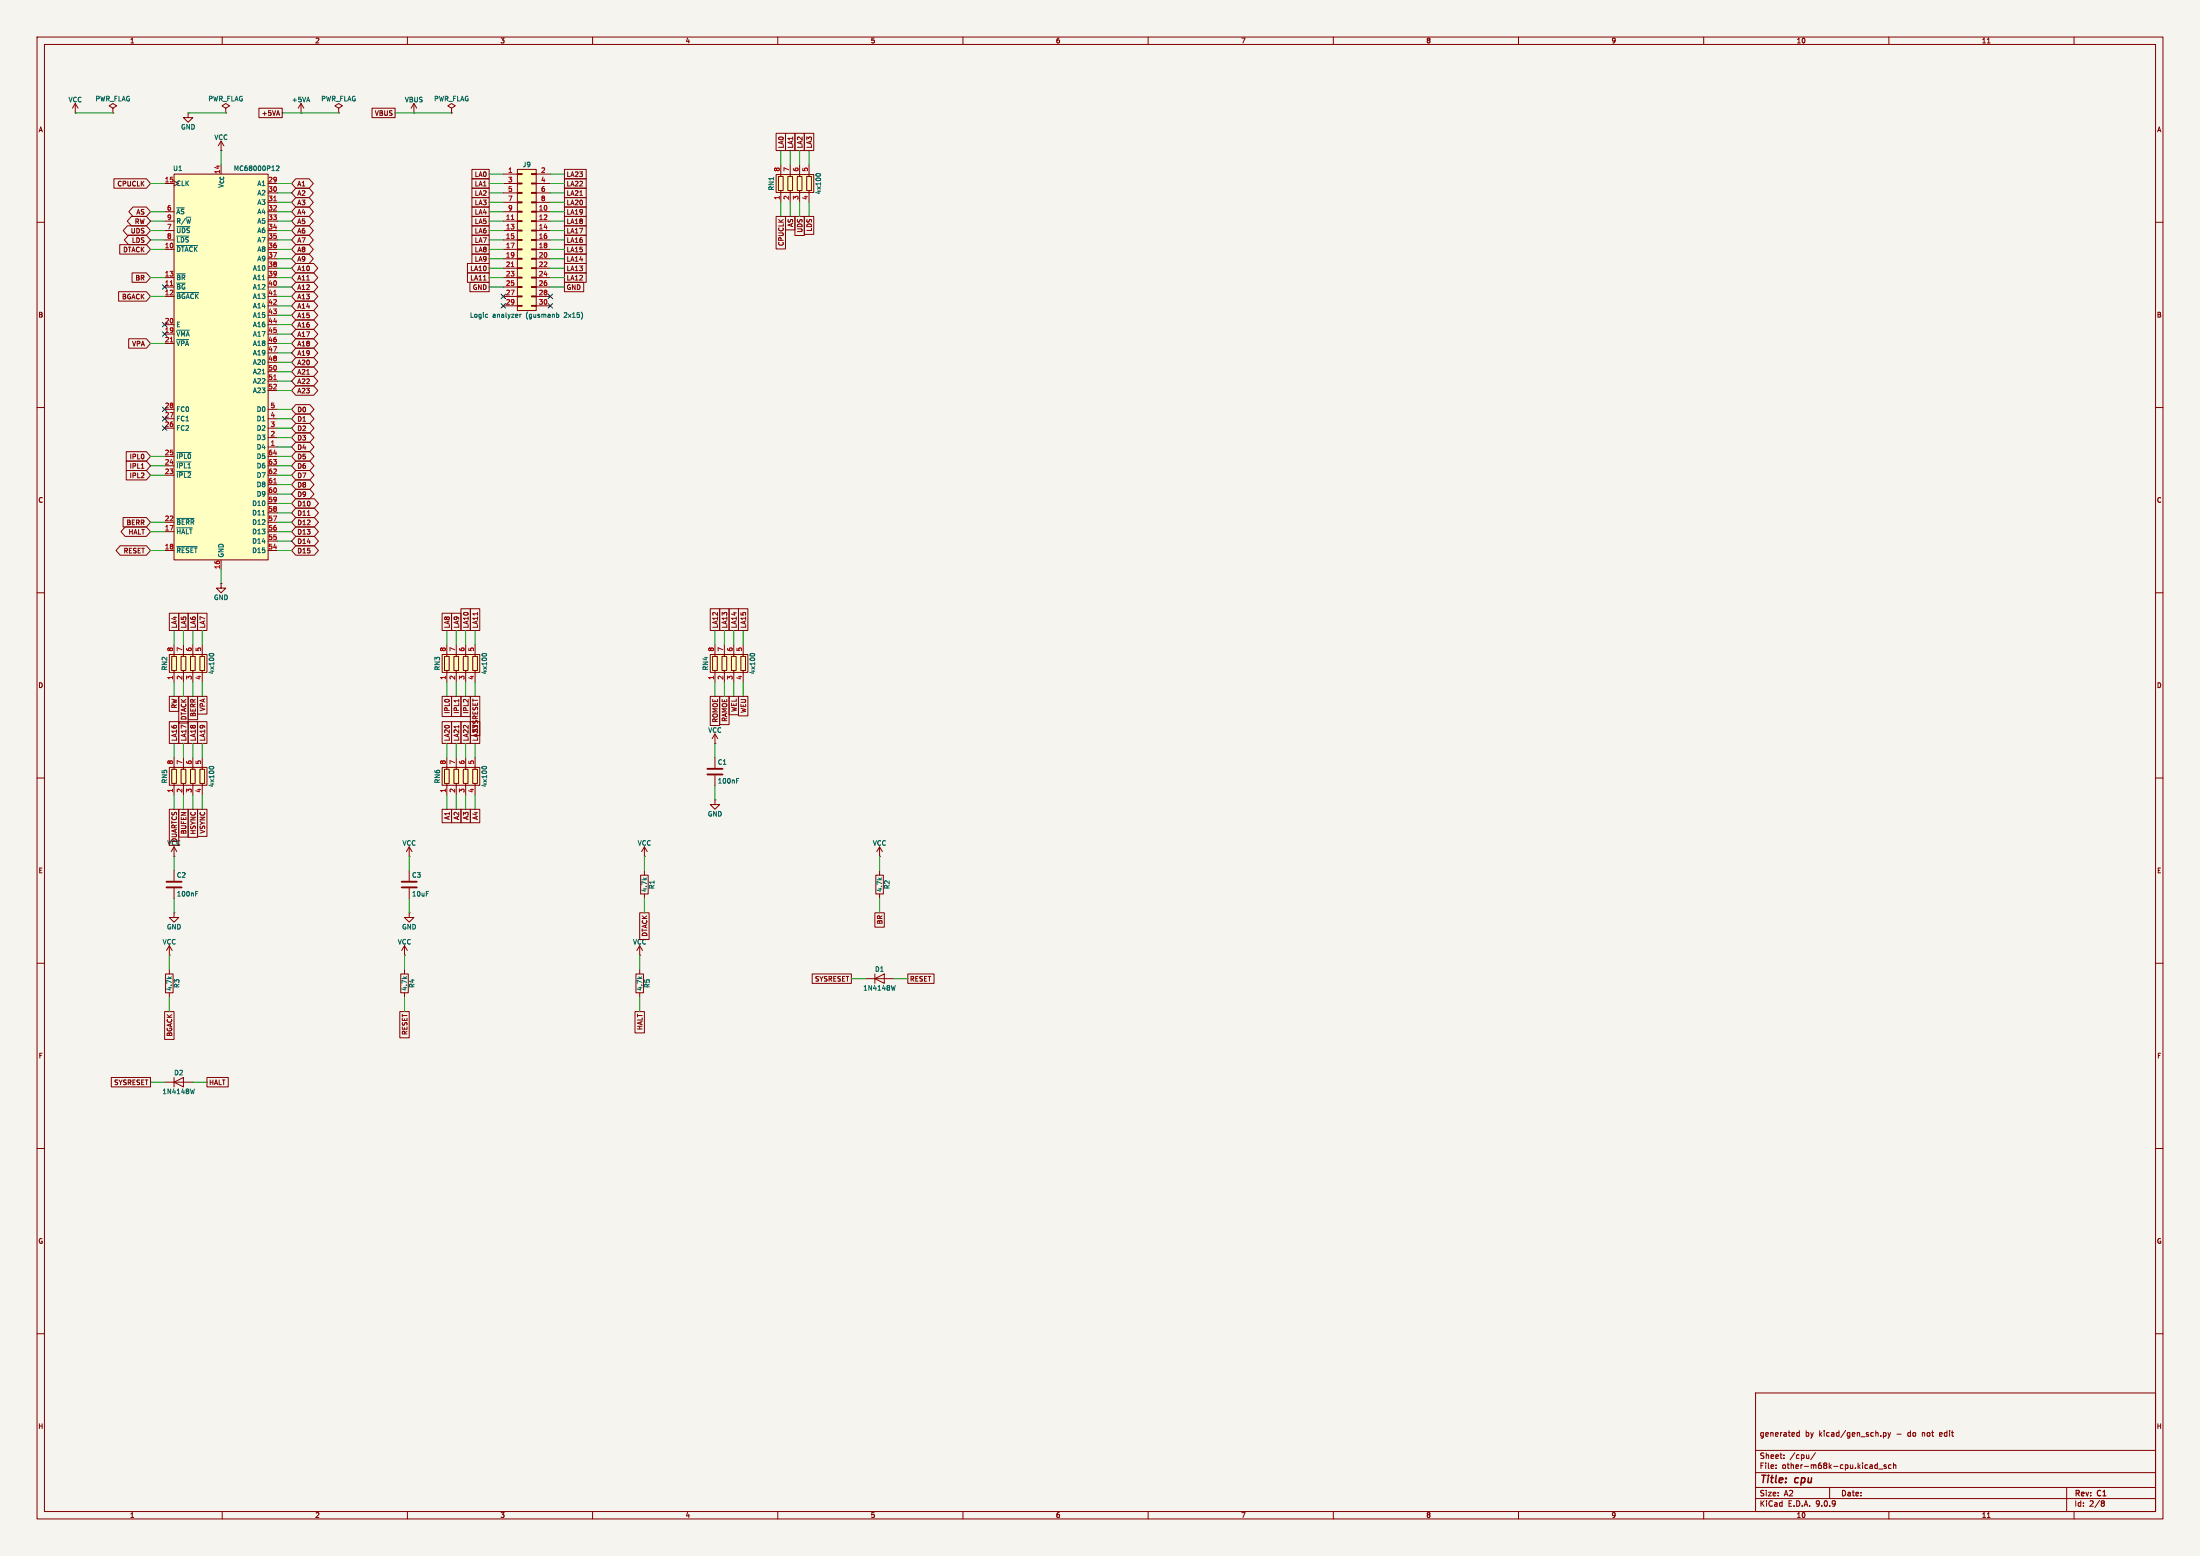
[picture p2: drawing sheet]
<svg xmlns="http://www.w3.org/2000/svg" width="594mm" height="420mm" viewBox="0 0 594 420" stroke-linecap="round" stroke-linejoin="round" font-family="sans-serif">
<path d="M0 0h594v420h-594z" fill="#f5f4ef" stroke="#f5f4ef" stroke-width=".27"/>
<g fill="none" stroke="#840000" stroke-width=".27">
<path d="M10 10h574v400h-574zM12 12h570v396h-570zM60 10v2M110 10v2M160 10v2M210 10v2M260 10v2M310 10v2M360 10v2M410 10v2M460 10v2M510 10v2"/>
<path d="M536.6 11.6h.7M560 10v2M20.3 30.5h.1M20.3 27.9l-.7 1.3M20.3 27.9l.8 1.3M20.3 27.9v2.6M30.5 29.2l1-.6-1-.7-1 .7 1 .6v1.3M30.5 30.5h.1M50.8 30.5v1.3h1.3l-1.3 1.2-1.3-1.2h1.3M50.8 30.5h.1M61 29.2l1-.6-1-.7-1.1 .7 1.1 .6v1.3M61 30.5h.1"/>
<path d="M111.8 30.5h.1M111.8 27.9l-.8 1.3M111.8 27.9l.7 1.3M111.8 27.9v2.6M10 60h2M582 60h2M10 110h2M582 110h2M10 160h2M582 160h2M10 210h2M582 210h2"/>
<path d="M47 235v2.7M47 239.8v2.8M10 260h2M233.7 264.2h7.6M236.2 264.2l2.6-1.3v2.5zM236.2 262.9v2.5M582 260h2M10 310h2M582 310h2M10 360h2M474 376h108v32h-108zM582 360h2"/>
<path d="M474 397.5h108M474 391.5h108M479.5 396.2v.2M479.5 395.4v.2M481.7 393.5v.2M481.7 392.7v.2M485.8 386.2v1.5M485.8 386.7h-.4l-.3 .3 .1 .6h.6M490.2 392.1l-1.3 1.9M506.2 396.1l.3 .3 .4-.1M506.9 394.9v1.5M506.9 395.4h-.4l-.3 .3"/>
<path d="M507.2 396.5h1.2M508.5 386.7h.5l.2 .3-.1 .6h-.6M508.5 386.7v1.5M509.2 395.4h-.3l-.2 .2v.2l.5 .1v.4h-.5M509.7 386.7l.4 1M510.1 387.7l-.4 .5M510.5 386.7l-.4 1M510.6 395.4h-.4l-.3 .3 .1 .6h.6M511.2 395.5l.6-.1 .1 1M511.2 394.9v1.5M60 408v2M110 408v2"/>
<path d="M160 408v2M210 408v2M260 408v2M310 408v2M360 408v2M410 408v2M460 408v2M474 404.5h108M474 401.5h108M494 401.5v3M510 408v2M536.6 409.6h.7"/>
<path d="M558 401.5v6.5M560 408v2M567.6 405.1l.6 .3-.3 .3M567.6 405.7h.3M567.9 405.7l.3 .6-.6 .3"/>
</g>
<path d="M45 238h4M45 239.5h4" fill="none" stroke="#840000" stroke-width=".51"/>
<path d="M52.8 241.2h.4M52.8 240.6h.6M241.7 266l-.3 1.3" fill="none" stroke="#006464" stroke-width=".27"/>
<path d="M45.7 207.1h10.2v4.9h-10.2z" fill="#ffffc2"/>
<g fill="none" stroke="#840000" stroke-width=".27">
<path d="M45.7 207.1h10.2v4.9h-10.2zM46.4 207.6h1.2v3.9h-1.2zM47 204.5v3.1M47 211.5v3.1M48.9 207.6h1.3v3.9h-1.3zM49.5 204.5v3.1M49.5 211.5v3.1M51.4 207.6h1.3v3.9h-1.3zM52.1 204.5v3.1M52.1 211.5v3.1M54 207.6h1.2v3.9h-1.2zM54.6 204.5v3.1"/>
<path d="M54.6 211.5v3.1M47 231.1h.1M47 228.6v2.5M47 228.6l-.8 1.3M47 228.6l.8 1.3"/>
</g>
<path d="M56.5 207.3a.68 .68 0 0 1 .6-.5 .68 .68 0 0 1 .6 .5" fill="none" stroke="#006464" stroke-width=".27"/>
<path d="M47 47h25.4v104.1h-25.4z" fill="#ffffc2"/>
<g fill="none" stroke="#840000" stroke-width=".27">
<path d="M44.4 49.5h2.6M44.4 57.2h2.6M44.4 59.7h2.6M47 47h25.4v104.1h-25.4zM72.4 49.5h2.5M72.4 57.2h2.5M72.4 59.7h2.5M72.4 52.1h2.5M72.4 54.6h2.5M44.4 62.2h2.6M44.4 64.8h2.6M44.4 67.3h2.6"/>
<path d="M44.4 74.9h2.6M44.4 77.5h2.6M72.4 62.2h2.5M72.4 64.8h2.5M72.4 67.3h2.5M72.4 74.9h2.5M72.4 77.5h2.5M72.4 69.9h2.5M72.4 72.4h2.5M44.4 80h2.6M44.4 87.6h2.6M44.4 90.2h2.6"/>
<path d="M44.4 92.7h2.6M72.4 80h2.5M72.4 87.6h2.5M72.4 90.2h2.5M72.4 92.7h2.5M72.4 82.6h2.5M72.4 85.1h2.5M72.4 95.3h2.5M72.4 97.8h2.5M44.4 110.5h2.6M44.4 113h2.6M44.4 115.6h2.6"/>
<path d="M72.4 110.5h2.5M72.4 113h2.5M72.4 115.6h2.5M72.4 100.3h2.5M72.4 102.9h2.5M72.4 105.4h2.5M72.4 118.1h2.5M44.4 123.2h2.6M44.4 125.7h2.6M44.4 128.3h2.6M72.4 123.2h2.5M72.4 125.7h2.5"/>
<path d="M72.4 128.3h2.5M72.4 120.7h2.5M72.4 130.8h2.5M72.4 133.4h2.5M72.4 135.9h2.5M72.4 138.4h2.5M44.4 141h2.6M44.4 143.5h2.6M44.4 148.6h2.6M59.7 151.1v2.6M72.4 141h2.5M72.4 143.5h2.5"/>
<path d="M72.4 148.6h2.5M72.4 146.1h2.5M171.7 262.9h2v5.1h-2zM172.7 261.6v1.3M172.7 268v1.2"/>
</g>
<g fill="none" stroke="#006464" stroke-width=".27">
<path d="M74.6 44.9l.5-.1 .2 .3-.8 .9h.8M47.7 61.2h3.6M47.7 63.7h3.3M47.7 66.3h5.6M47.7 73.9h2.3M47.7 79h5.9M47.7 89.1h3.4M47.7 91.7h3.2M47.7 122.1h3.9M47.7 124.7h3.9M47.7 127.2h3.9M47.7 139.9h4.7"/>
<path d="M70.8 139h.7M47.7 142.5h4.2M47.7 147.5h5.5"/>
</g>
<path d="M73.9 54.2h.7M46 77.1h.7M73.9 79.6h.7M46 92.3h.7M73.9 102.5h.7M73.9 130.4h.7" fill="none" stroke="#a90000" stroke-width=".27"/>
<path d="M139.7 45.7h5.1v38.1h-5.1z" fill="#ffffc2"/>
<g fill="none" stroke="#840000" stroke-width=".27">
<path d="M81.3 30.5h.1M81.3 27.9l-.8 1.3M81.3 27.9l.7 1.3M81.3 27.9v2.6M91.4 29.2l1.1-.6-1.1-.7-1 .7 1 .6v1.3M91.4 30.5h.1M121.9 29.2l1-.6-1-.7-1 .7 1 .6v1.3M121.9 30.5h.1M135.9 47h3.8M135.9 49.5h3.8M135.9 52.1h3.8M135.9 54.6h3.8"/>
<path d="M135.9 57.2h3.8M135.9 59.7h3.8M139.7 45.7h5.1v38.1h-5.1zM139.7 46.9h1.3v.2h-1.3zM139.7 49.4h1.3v.3h-1.3zM139.7 51.9h1.3v.3h-1.3zM139.7 54.5h1.3v.2h-1.3zM139.7 57h1.3v.3h-1.3zM139.7 59.6h1.3v.2h-1.3zM143.5 46.9h1.3v.2h-1.3zM143.5 49.4h1.3v.3h-1.3zM143.5 51.9h1.3v.3h-1.3z"/>
<path d="M143.5 54.5h1.3v.2h-1.3zM143.5 57h1.3v.3h-1.3zM143.5 59.6h1.3v.2h-1.3zM144.8 47h3.8M144.8 49.5h3.8M144.8 52.1h3.8M144.8 54.6h3.8M144.8 57.2h3.8M144.8 59.7h3.8M135.9 62.2h3.8M135.9 64.8h3.8M135.9 67.3h3.8"/>
<path d="M135.9 69.9h3.8M135.9 72.4h3.8M135.9 74.9h3.8M135.9 77.5h3.8M139.7 62.1h1.3v.3h-1.3zM139.7 64.6h1.3v.3h-1.3zM139.7 67.2h1.3v.2h-1.3zM139.7 69.7h1.3v.3h-1.3zM139.7 72.3h1.3v.2h-1.3zM139.7 74.8h1.3v.3h-1.3zM139.7 77.3h1.3v.3h-1.3zM139.7 79.9h1.3v.2h-1.3z"/>
<path d="M143.5 62.1h1.3v.3h-1.3zM143.5 64.6h1.3v.3h-1.3zM143.5 67.2h1.3v.2h-1.3zM143.5 69.7h1.3v.3h-1.3zM143.5 72.3h1.3v.2h-1.3zM143.5 74.8h1.3v.3h-1.3zM143.5 77.3h1.3v.3h-1.3zM143.5 79.9h1.3v.2h-1.3zM144.8 62.2h3.8M144.8 64.8h3.8M144.8 67.3h3.8M144.8 69.9h3.8"/>
<path d="M144.8 72.4h3.8M144.8 74.9h3.8M144.8 77.5h3.8M135.9 80h3.8M135.9 82.6h3.8M139.7 82.4h1.3v.3h-1.3zM143.5 82.4h1.3v.3h-1.3zM144.8 80h3.8M144.8 82.6h3.8M193 198.1v2.6M193 198.1l-.7 1.3M193 198.1l.8 1.3"/>
<path d="M193 215.9v1.3h1.3l-1.3 1.2-1.2-1.2h1.2M193 215.9h.1M193 200.7h.1M193 204.5v2.8M193 209.3v2.8M174 231.1h.1M174 228.6l-.8 1.3M174 228.6l.8 1.3M174 228.6v2.5M172.7 257.8h.1M172.7 255.3l-.7 1.2M172.7 255.3l.8 1.2"/>
<path d="M172.7 255.3v2.5M108.2 262.9h2v5.1h-2zM109.2 261.6v1.3M109.2 268v1.2"/>
</g>
<path d="M138 59.3h.8M138 72h.8" fill="none" stroke="#a90000" stroke-width=".27"/>
<path d="M131.5 84.8l.2 .1M131.7 85.6l-.2 .1M140.4 84.8v.9M140.7 84.8l-.3 .3M150.4 84.8l.4 .1M150.8 84.9h.1M150.8 84.9v.6l-.4 .2M198.9 210.7h.4M198.9 210.1h.6" fill="none" stroke="#006464" stroke-width=".27"/>
<path d="M191 207.5h4.1M191 209h4.1" fill="none" stroke="#840000" stroke-width=".51"/>
<path d="M119.4 176.7h10.1v4.8h-10.1z" fill="#ffffc2"/>
<g fill="none" stroke="#840000" stroke-width=".27">
<path d="M119.4 176.7h10.1v4.8h-10.1zM120 177.2h1.3v3.8h-1.3zM120.6 174v3.2M122.6 177.2h1.2v3.8h-1.2zM123.2 174v3.2M125.1 177.2h1.3v3.8h-1.3zM125.7 174v3.2M127.6 177.2h1.3v3.8h-1.3zM128.3 174v3.2M120.6 181v3.2M123.2 181v3.2M125.7 181v3.2"/>
<path d="M128.3 181v3.2M173 236.2h2v5.1h-2zM174 235v1.2M174 241.3v1.3"/>
</g>
<path d="M130.1 176.8a.68 .68 0 0 1 .7-.4 .68 .68 0 0 1 .6 .4" fill="none" stroke="#006464" stroke-width=".27"/>
<path d="M119.4 207.1h10.1v4.9h-10.1z" fill="#ffffc2"/>
<g fill="none" stroke="#840000" stroke-width=".27">
<path d="M119.4 207.1h10.1v4.9h-10.1zM120 207.6h1.3v3.9h-1.3zM120.6 204.5v3.1M120.6 211.5v3.1M122.6 207.6h1.2v3.9h-1.2zM123.2 204.5v3.1M123.2 211.5v3.1M125.1 207.6h1.3v3.9h-1.3zM125.7 204.5v3.1M125.7 211.5v3.1M127.6 207.6h1.3v3.9h-1.3zM128.3 204.5v3.1"/>
<path d="M128.3 211.5v3.1"/>
</g>
<path d="M130.1 207.3a.68 .68 0 0 1 .7-.5 .68 .68 0 0 1 .6 .5" fill="none" stroke="#006464" stroke-width=".27"/>
<path d="M45.7 176.7h10.2v4.8h-10.2z" fill="#ffffc2"/>
<g fill="none" stroke="#840000" stroke-width=".27">
<path d="M59.7 38.1l-.8 1.3M59.7 38.1l.8 1.3M59.7 38.1v2.5M59.7 40.6h.1M59.7 157.5v1.3h1.3l-1.3 1.2-1.3-1.2h1.3M59.7 157.5h.1M45.7 176.7h10.2v4.8h-10.2zM46.4 177.2h1.2v3.8h-1.2zM47 174v3.2M48.9 177.2h1.3v3.8h-1.3zM49.5 174v3.2M51.4 177.2h1.3v3.8h-1.3z"/>
<path d="M52.1 174v3.2M54 177.2h1.2v3.8h-1.2zM54.6 174v3.2M47 181v3.2M49.5 181v3.2M52.1 181v3.2M54.6 181v3.2M110.5 246.4v1.3h1.3l-1.3 1.2-1.3-1.2h1.3M110.5 246.4h.1"/>
</g>
<path d="M56.5 176.8a.68 .68 0 0 1 .6-.4 .68 .68 0 0 1 .6 .4" fill="none" stroke="#006464" stroke-width=".27"/>
<path d="M209.5 47.1h10.2v4.8h-10.2z" fill="#ffffc2"/>
<g fill="none" stroke="#840000" stroke-width=".27">
<path d="M209.5 47.1h10.2v4.8h-10.2zM210.2 47.6h1.3v3.8h-1.3zM210.8 44.5v3.1M210.8 51.4v3.2M212.7 47.6h1.3v3.8h-1.3zM213.4 44.5v3.1M213.4 51.4v3.2M215.3 47.6h1.2v3.8h-1.2zM215.9 44.5v3.1M215.9 51.4v3.2M217.8 47.6h1.3v3.8h-1.3zM218.4 44.5v3.1"/>
<path d="M218.4 51.4v3.2M237.5 231.1h.1M237.5 228.6l-.8 1.3M237.5 228.6l.8 1.3M237.5 228.6v2.5M45.7 257.8h.1M45.7 255.3v2.5M45.7 255.3l-.7 1.2M45.7 255.3l.8 1.2M109.2 257.8h.1M109.2 255.3l-.7 1.2M109.2 255.3l.8 1.2"/>
<path d="M109.2 255.3v2.5M44.7 262.9h2v5.1h-2zM45.7 261.6v1.3M45.7 268v1.2"/>
</g>
<path d="M220.3 47.3a.68 .68 0 0 1 .6-.5 .68 .68 0 0 1 .7 .5" fill="none" stroke="#006464" stroke-width=".27"/>
<path d="M191.8 176.7h10.1v4.8h-10.1z" fill="#ffffc2"/>
<g fill="none" stroke="#840000" stroke-width=".27">
<path d="M69.9 29.2h6.3v2.6h-6.3zM100.4 29.2h6.3v2.6h-6.3zM209.5 36h2.6v4.6h-2.6zM212.1 36h2.5v4.6h-2.5zM214.6 36h2.6v4.6h-2.6zM217.2 36h2.5v4.6h-2.5zM30.8 48.3h8.7l1.1 1.2-1.1 1.3h-8.7zM35.5 58.4h4l1.1 1.3-1.1 1.3h-4l-1.1-1.3zM35.9 55.9h3.6l1.1 1.3-1.1 1.2h-3.6l-1.1-1.2zM79.9 50.8h3.6l1.1 1.3-1.1 1.2h-3.6l-1.2-1.2zM79.9 53.3h3.6l1.1 1.3-1.1 1.3h-3.6l-1.2-1.3zM79.9 48.3h3.6l1.1 1.2-1.1 1.3h-3.6l-1.2-1.3z"/>
<path d="M79.9 58.4h3.6l1.1 1.3-1.1 1.3h-3.6l-1.2-1.3zM79.9 55.9h3.6l1.1 1.3-1.1 1.2h-3.6l-1.2-1.2zM127.4 50.8h4.7v2.5h-4.7zM127.4 45.7h4.7v2.6h-4.7zM127.4 48.3h4.7v2.5h-4.7zM127.4 53.3h4.7v2.6h-4.7zM127.4 55.9h4.7v2.5h-4.7zM127.4 58.4h4.7v2.6h-4.7zM152.4 45.7h5.9v2.6h-5.9zM152.4 48.3h5.9v2.5h-5.9zM152.4 50.8h5.9v2.5h-5.9zM152.4 58.4h5.9v2.6h-5.9z"/>
<path d="M152.4 55.9h5.9v2.5h-5.9zM152.4 53.3h5.9v2.6h-5.9zM209.5 58.4h2.6v8.8h-2.6zM212.1 58.4h2.5v3.7h-2.5zM214.6 58.4h2.6v5.2h-2.6zM217.2 58.4h2.5v4.9h-2.5zM32 78.7h7.5l1.1 1.3-1.1 1.3h-7.5zM32.3 66h7.2l1.1 1.3-1.1 1.3h-7.2zM34.4 61h5.1l1.1 1.2-1.1 1.3h-5.1l-1.1-1.3zM34.7 63.5h4.8l1.1 1.3-1.1 1.2h-4.8l-1.1-1.2zM35.7 73.7h3.8l1.1 1.2-1.1 1.3h-3.8zM79.9 63.5h3.6l1.1 1.3-1.1 1.2h-3.6l-1.2-1.2z"/>
<path d="M79.9 61h3.6l1.1 1.2-1.1 1.3h-3.6l-1.2-1.3zM79.9 66h3.6l1.1 1.3-1.1 1.3h-3.6l-1.2-1.3zM79.9 68.6h3.6l1.1 1.3-1.1 1.2h-3.6l-1.2-1.2zM79.9 71.1h4.8l1.1 1.3-1.1 1.3h-4.8l-1.2-1.3zM79.9 73.7h4.8l1.1 1.2-1.1 1.3h-4.8l-1.2-1.3zM79.9 76.2h4.8l1.1 1.3-1.1 1.2h-4.8l-1.2-1.2zM79.9 78.7h4.8l1.1 1.3-1.1 1.3h-4.8l-1.2-1.3zM126.2 73.7h5.9v2.5h-5.9zM126.2 71.1h5.9v2.6h-5.9zM126.9 76.2h5.2v2.5h-5.2zM127.4 61h4.7v2.5h-4.7zM127.4 63.5h4.7v2.5h-4.7z"/>
<path d="M127.4 66h4.7v2.6h-4.7zM127.4 68.6h4.7v2.5h-4.7zM152.4 76.2h5.2v2.5h-5.2zM152.4 63.5h5.9v2.5h-5.9zM152.4 66h5.9v2.6h-5.9zM152.4 68.6h5.9v2.5h-5.9zM152.4 71.1h5.9v2.6h-5.9zM152.4 73.7h5.9v2.5h-5.9zM152.4 61h5.9v2.5h-5.9zM34.7 91.4h4.8l1.1 1.3-1.1 1.3h-4.8zM79.9 83.8h4.8l1.1 1.3-1.1 1.3h-4.8l-1.2-1.3zM79.9 86.4h4.8l1.1 1.2-1.1 1.3h-4.8l-1.2-1.3z"/>
<path d="M79.9 88.9h4.8l1.1 1.3-1.1 1.2h-4.8l-1.2-1.2zM79.9 91.4h4.8l1.1 1.3-1.1 1.3h-4.8l-1.2-1.3zM79.9 94h4.8l1.1 1.3-1.1 1.2h-4.8l-1.2-1.2zM79.9 96.5h4.8l1.1 1.3-1.1 1.3h-4.8l-1.2-1.3zM79.9 99.1h4.8l1.1 1.2-1.1 1.3h-4.8l-1.2-1.3zM79.9 81.3h4.8l1.1 1.3-1.1 1.2h-4.8l-1.2-1.2zM79.9 114.3h3.8l1.1 1.3-1.1 1.2h-3.8l-1.2-1.2zM79.9 101.6h4.8l1.1 1.3-1.1 1.2h-4.8l-1.2-1.2zM79.9 104.1h4.8l1.1 1.3-1.1 1.3h-4.8l-1.2-1.3zM79.9 109.2h3.8l1.1 1.3-1.1 1.3h-3.8l-1.2-1.3zM79.9 111.8h3.8l1.1 1.2-1.1 1.3h-3.8l-1.2-1.3zM79.9 116.8h3.8l1.1 1.3-1.1 1.3h-3.8l-1.2-1.3z"/>
<path d="M79.9 119.4h3.8l1.1 1.3-1.1 1.2h-3.8l-1.2-1.2zM33.2 139.7h6.3l1.1 1.3-1.1 1.2h-6.3zM34.1 127h5.4l1.1 1.3-1.1 1.2h-5.4zM34.1 124.5h5.4l1.1 1.2-1.1 1.3h-5.4zM34.1 121.9h5.4l1.1 1.3-1.1 1.3h-5.4zM38.1 126.4h.8M79.9 139.7h5l1.1 1.3-1.1 1.2h-5l-1.2-1.2zM79.9 137.2h5l1.1 1.2-1.1 1.3h-5l-1.2-1.3zM79.9 121.9h3.8l1.1 1.3-1.1 1.3h-3.8l-1.2-1.3zM79.9 124.5h3.8l1.1 1.2-1.1 1.3h-3.8l-1.2-1.3zM79.9 127h3.8l1.1 1.3-1.1 1.2h-3.8l-1.2-1.2zM79.9 129.5h3.8l1.1 1.3-1.1 1.3h-3.8l-1.2-1.3z"/>
<path d="M79.9 132.1h3.8l1.1 1.3-1.1 1.2h-3.8l-1.2-1.2zM79.9 134.6h5l1.1 1.3-1.1 1.3h-5l-1.2-1.3zM83 139.1h.7M32.4 147.3h7.1l1.1 1.3-1.1 1.3h-7.1l-1.1-1.3zM33.8 142.2h5.7l1.1 1.3-1.1 1.3h-5.7l-1.1-1.3zM79.9 147.3h5l1.1 1.3-1.1 1.3h-5l-1.2-1.3zM79.9 144.8h5l1.1 1.3-1.1 1.2h-5l-1.2-1.2zM79.9 142.2h5l1.1 1.3-1.1 1.3h-5l-1.2-1.3zM45.7 165.5h2.6v4.7h-2.6zM48.3 165.5h2.5v4.7h-2.5zM50.8 165.5h2.5v4.7h-2.5zM53.3 165.5h2.6v4.7h-2.6z"/>
<path d="M119.4 165.5h2.5v4.7h-2.5zM121.9 165.5h2.6v4.7h-2.6zM124.5 164.3h2.5v5.9h-2.5zM127 164.3h2.5v5.9h-2.5zM191.8 164.3h2.5v5.9h-2.5zM191.8 176.7h10.1v4.8h-10.1zM192.4 177.2h1.3v3.8h-1.3zM193 174v3.2M194.3 164.3h2.6v5.9h-2.6zM194.9 177.2h1.3v3.8h-1.3zM195.6 174v3.2M196.8 164.3h2.6v5.9h-2.6z"/>
<path d="M197.5 177.2h1.3v3.8h-1.3zM198.1 174v3.2M199.4 164.3h2.5v5.9h-2.5zM200 177.2h1.3v3.8h-1.3zM200.7 174v3.2M45.7 188h2.6v4h-2.6zM45.7 194.8h2.6v5.9h-2.6zM48.3 188h2.5v7.2h-2.5zM48.3 194.8h2.5v5.9h-2.5zM50.8 188h2.5v6.3h-2.5zM50.8 194.8h2.5v5.9h-2.5zM53.3 188h2.6v4.7h-2.6z"/>
<path d="M53.3 194.8h2.6v5.9h-2.6zM119.4 194.8h2.5v5.9h-2.5zM119.4 188h2.5v5.4h-2.5zM121.9 194.8h2.6v5.9h-2.6zM121.9 188h2.6v5.4h-2.6zM123.9 188.8v.7M124.5 194.8h2.5v5.9h-2.5zM124.5 188h2.5v5.4h-2.5zM127 194.8h2.5v5.9h-2.5zM127 188h2.5v10.5h-2.5zM191.8 188h2.5v7.8h-2.5zM193 181v3.2"/>
<path d="M194.3 188h2.6v7.6h-2.6zM195.6 181v3.2M196.8 188h2.6v4.9h-2.6zM198.1 181v3.2M199.4 188h2.5v5.2h-2.5zM200.7 181v3.2M45.7 218.4h2.6v9.8h-2.6zM48.3 218.4h2.5v7.5h-2.5zM50.8 218.4h2.5v7.6h-2.5zM53.3 218.4h2.6v7.4h-2.6zM119.4 218.4h2.5v3.7h-2.5zM121.9 218.4h2.6v3.7h-2.6z"/>
<path d="M124.5 218.4h2.5v3.7h-2.5zM127 218.4h2.5v3.7h-2.5zM110.5 231.1h.1M110.5 228.6v2.5M110.5 235v2.7M110.5 239.8v2.8M110.5 228.6l-.8 1.3M110.5 228.6l.8 1.3M236.5 236.2h2v5.1h-2zM237.5 235v1.2M47 246.4v1.3h1.3l-1.3 1.2-1.3-1.2h1.3M47 246.4h.1"/>
<path d="M172.7 246.4h2.6v7.2h-2.6zM236.2 246.4h2.6v3.9h-2.6zM237.5 241.3v1.3M44.4 273.1h2.6v7.5h-2.6zM107.9 273.1h2.6v7h-2.6zM171.4 273.1h2.6v5.7h-2.6zM219.3 262.9h10.6v2.5h-10.6zM245.1 262.9h7.1v2.5h-7.1zM30.1 290.8h10.5v2.6h-10.5zM44.4 292.1h7.7M47 292.1l2.5-1.3v2.6zM47 290.8v2.6"/>
<path d="M55.9 290.8h5.7v2.6h-5.7z"/>
</g>
<path d="M202.5 176.8a.68 .68 0 0 1 .6-.4 .68 .68 0 0 1 .7 .4M52.5 293.9l-.3 1.3" fill="none" stroke="#006464" stroke-width=".27"/>
<path d="M108.5 238h4M108.5 239.5h4" fill="none" stroke="#840000" stroke-width=".51"/>
<g fill="none" stroke="#009600" stroke-width=".27">
<path d="M20.3 30.5h10.2M50.8 30.5h10.2M76.2 30.5h15.2M106.7 30.5h15.2M40.6 49.5h3.8M40.6 57.2h3.8M40.6 59.7h3.8M59.7 40.6v3.9M74.9 49.5h3.8M74.9 57.2h3.8M74.9 59.7h3.8M74.9 52.1h3.8"/>
<path d="M74.9 54.6h3.8M132.1 49.5h3.8M132.1 57.2h3.8M132.1 59.7h3.8M132.1 52.1h3.8M132.1 54.6h3.8M132.1 47h3.8M148.6 49.5h3.8M148.6 57.2h3.8M148.6 59.7h3.8M148.6 52.1h3.8M148.6 54.6h3.8"/>
<path d="M148.6 47h3.8M210.8 40.6v3.9M210.8 54.6v3.8M213.4 40.6v3.9M213.4 54.6v3.8M215.9 40.6v3.9M215.9 54.6v3.8M218.4 40.6v3.9M218.4 54.6v3.8M40.6 74.9h3.8M40.6 64.8h3.8M40.6 67.3h3.8"/>
<path d="M40.6 62.2h3.8M74.9 72.4h3.8M74.9 74.9h3.8M74.9 69.9h3.8M74.9 77.5h3.8M74.9 64.8h3.8M74.9 67.3h3.8M74.9 62.2h3.8M132.1 72.4h3.8M132.1 74.9h3.8M132.1 69.9h3.8M132.1 77.5h3.8"/>
<path d="M132.1 64.8h3.8M132.1 67.3h3.8M132.1 62.2h3.8M148.6 72.4h3.8M148.6 74.9h3.8M148.6 69.9h3.8M148.6 77.5h3.8M148.6 64.8h3.8M148.6 67.3h3.8M148.6 62.2h3.8M40.6 92.7h3.8M40.6 80h3.8"/>
<path d="M74.9 97.8h3.8M74.9 92.7h3.8M74.9 80h3.8M74.9 82.6h3.8M74.9 85.1h3.8M74.9 87.6h3.8M74.9 90.2h3.8M74.9 95.3h3.8M74.9 110.5h3.8M74.9 113h3.8M74.9 115.6h3.8M74.9 118.1h3.8"/>
<path d="M74.9 100.3h3.8M74.9 102.9h3.8M74.9 105.4h3.8M40.6 123.2h3.8M40.6 125.7h3.8M40.6 128.3h3.8M74.9 135.9h3.8M74.9 138.4h3.8M74.9 120.7h3.8M74.9 123.2h3.8M74.9 125.7h3.8M74.9 128.3h3.8"/>
<path d="M74.9 130.8h3.8M74.9 133.4h3.8M40.6 141h3.8M40.6 143.5h3.8M40.6 148.6h3.8M59.7 153.7v3.8M74.9 141h3.8M74.9 143.5h3.8M74.9 146.1h3.8M74.9 148.6h3.8M47 170.2v3.8M49.5 170.2v3.8"/>
<path d="M52.1 170.2v3.8M54.6 170.2v3.8M120.6 170.2v3.8M123.2 170.2v3.8M125.7 170.2v3.8M128.3 170.2v3.8M193 170.2v3.8M195.6 170.2v3.8M198.1 170.2v3.8M200.7 170.2v3.8M47 184.2v3.8M49.5 184.2v3.8"/>
<path d="M52.1 184.2v3.8M54.6 184.2v3.8M120.6 184.2v3.8M123.2 184.2v3.8M125.7 184.2v3.8M128.3 184.2v3.8M193 184.2v3.8M195.6 184.2v3.8M198.1 184.2v3.8M200.7 184.2v3.8M47 200.7v3.8M47 214.6v3.8"/>
<path d="M49.5 200.7v3.8M49.5 214.6v3.8M52.1 200.7v3.8M52.1 214.6v3.8M54.6 200.7v3.8M54.6 214.6v3.8M120.6 200.7v3.8M120.6 214.6v3.8M123.2 200.7v3.8M123.2 214.6v3.8M125.7 200.7v3.8M125.7 214.6v3.8"/>
<path d="M128.3 200.7v3.8M128.3 214.6v3.8M193 200.7v3.8M193 212.1v3.8M47 231.1v3.9M110.5 231.1v3.9M174 231.1v3.9M237.5 231.1v3.9M45.7 257.8v3.8M47 242.6v3.8M109.2 257.8v3.8M110.5 242.6v3.8"/>
<path d="M172.7 257.8v3.8M174 242.6v3.8M237.5 242.6v3.8M45.7 269.2v3.9M109.2 269.2v3.9M172.7 269.2v3.9M229.9 264.2h3.8M241.3 264.2h3.8M40.6 292.1h3.8M52.1 292.1h3.8"/>
</g>
<g fill="none" stroke="#000084" stroke-width=".27">
<path d="M43.8 76.9l1.3 1.2M45.1 76.9l-1.3 1.2M135.3 79.4l1.2 1.2M136.5 79.4l-1.2 1.2M148 79.4l1.2 1.2M149.2 79.4l-1.2 1.2M43.8 89.6l1.3 1.2M43.8 87l1.3 1.2M45.1 89.6l-1.3 1.2M45.1 87l-1.3 1.2M135.3 81.9l1.2 1.3M136.5 81.9l-1.2 1.3"/>
<path d="M148 81.9l1.2 1.3M149.2 81.9l-1.2 1.3M43.8 109.9l1.3 1.2M43.8 112.4l1.3 1.2M43.8 115l1.3 1.2M45.1 109.9l-1.3 1.2M45.1 112.4l-1.3 1.2M45.1 115l-1.3 1.2"/>
</g>
<g font-size="2.8" fill="#840000">
<text x="475" y="400.9">Title:</text>
<text x="484.7" y="400.9">cpu</text>
</g>
<g font-size="2.1" fill="#840000">
<text x="475" y="388">generated</text>
<text x="487.4" y="388">by</text>
<text x="491.2" y="388">kicad/gen_sch.py</text>
<text x="512.2" y="388">-</text>
<text x="515.3" y="388">do</text>
<text x="519.4" y="388">not</text>
<text x="524.2" y="388">edit</text>
<text x="475" y="394">Sheet:</text>
<text x="483.2" y="394">/cpu/</text>
<text x="475" y="396.7">File:</text>
<text x="481.1" y="396.7">other-m68k-cpu.kicad_sch</text>
<text x="475" y="406.9">KiCad</text>
<text x="475" y="404.1">Size:</text>
<text x="481.7" y="404.1">A2</text>
<text x="482.7" y="406.9">E.D.A.</text>
<text x="490.3" y="406.9">9.0.9</text>
<text x="497" y="404.1">Date:</text>
<text x="560" y="404.3">Rev:</text>
<text x="560" y="406.9">Id:</text>
<text x="564.1" y="406.9">2/8</text>
<text x="566.4" y="404.3">C1</text>
</g>
<g font-size="1.8" fill="#840000">
<text x="35" y="11.9">1</text>
<text x="85" y="11.9">2</text>
<text x="135" y="11.9">3</text>
<text x="185" y="11.9">4</text>
<text x="235" y="11.9">5</text>
<text x="285" y="11.9">6</text>
<text x="335" y="11.9">7</text>
<text x="385" y="11.9">8</text>
<text x="435" y="11.9">9</text>
<text x="485" y="11.9">10</text>
<text x="535" y="11.9">11</text>
<text x="10.3" y="35.9">A</text>
<text x="70.6" y="31.4">+5VA</text>
<text x="101.1" y="31.4">VBUS</text>
<text x="582.3" y="35.9">A</text>
<text x="211.8" y="40.2" transform="rotate(-90 211.8 40.2)">LA0</text>
<text x="214.3" y="40.2" transform="rotate(-90 214.3 40.2)">LA1</text>
<text x="216.9" y="40.2" transform="rotate(-90 216.9 40.2)">LA2</text>
<text x="219.4" y="40.2" transform="rotate(-90 219.4 40.2)">LA3</text>
<text x="128.1" y="47.9">LA0</text>
<text x="152.9" y="47.9">LA23</text>
<text x="31.6" y="50.5">CPUCLK</text>
<text x="80.2" y="53">A2</text>
<text x="80.2" y="50.5">A1</text>
<text x="128.1" y="53">LA2</text>
<text x="128.1" y="50.5">LA1</text>
<text x="152.9" y="50.5">LA22</text>
<text x="152.9" y="53">LA21</text>
<text x="36.7" y="58.1">AS</text>
<text x="80.2" y="55.6">A3</text>
<text x="80.2" y="58.1">A4</text>
<text x="128.1" y="55.6">LA3</text>
<text x="128.1" y="58.1">LA4</text>
<text x="152.9" y="58.1">LA19</text>
<text x="152.9" y="55.6">LA20</text>
<text x="35.2" y="63.2">UDS</text>
<text x="35.5" y="65.7">LDS</text>
<text x="36.3" y="60.6">RW</text>
<text x="80.2" y="65.7">A7</text>
<text x="80.2" y="60.6">A5</text>
<text x="80.2" y="63.2">A6</text>
<text x="128.1" y="60.6">LA5</text>
<text x="128.1" y="63.2">LA6</text>
<text x="128.1" y="65.7">LA7</text>
<text x="152.9" y="65.7">LA16</text>
<text x="152.9" y="63.2">LA17</text>
<text x="152.9" y="60.6">LA18</text>
<text x="214.3" y="61.4" transform="rotate(-90 214.3 61.4)">AS</text>
<text x="216.9" y="62.9" transform="rotate(-90 216.9 62.9)">UDS</text>
<text x="219.4" y="62.6" transform="rotate(-90 219.4 62.6)">LDS</text>
<text x="33.1" y="68.3">DTACK</text>
<text x="80.2" y="68.3">A8</text>
<text x="80.2" y="70.8">A9</text>
<text x="128.1" y="68.3">LA8</text>
<text x="128.1" y="70.8">LA9</text>
<text x="152.9" y="68.3">LA15</text>
<text x="152.9" y="70.8">LA14</text>
<text x="211.8" y="66.5" transform="rotate(-90 211.8 66.5)">CPUCLK</text>
<text x="36.5" y="75.9">BR</text>
<text x="80.2" y="73.3">A10</text>
<text x="80.2" y="75.9">A11</text>
<text x="126.9" y="75.9">LA11</text>
<text x="126.9" y="73.3">LA10</text>
<text x="152.9" y="73.3">LA13</text>
<text x="152.9" y="75.9">LA12</text>
<text x="32.8" y="81">BGACK</text>
<text x="80.2" y="83.5">A14</text>
<text x="80.2" y="78.4">A12</text>
<text x="80.2" y="81">A13</text>
<text x="127.5" y="78.4">GND</text>
<text x="152.9" y="78.4">GND</text>
<text x="10.3" y="85.9">B</text>
<text x="80.2" y="86">A15</text>
<text x="80.2" y="88.6">A16</text>
<text x="582.3" y="85.9">B</text>
<text x="35.6" y="93.7">VPA</text>
<text x="80.2" y="91.1">A17</text>
<text x="80.2" y="93.7">A18</text>
<text x="80.2" y="96.2">A19</text>
<text x="80.2" y="98.7">A20</text>
<text x="80.2" y="101.3">A21</text>
<text x="80.2" y="103.8">A22</text>
<text x="80.2" y="106.4">A23</text>
<text x="80.2" y="111.4">D0</text>
<text x="80.2" y="114">D1</text>
<text x="80.2" y="116.5">D2</text>
<text x="80.2" y="119.1">D3</text>
<text x="34.9" y="124.1">IPL0</text>
<text x="80.2" y="121.6">D4</text>
<text x="80.2" y="124.1">D5</text>
<text x="34.9" y="129.2">IPL2</text>
<text x="34.9" y="126.7">IPL1</text>
<text x="80.2" y="126.7">D6</text>
<text x="80.2" y="129.2">D7</text>
<text x="80.2" y="131.8">D8</text>
<text x="10.3" y="135.9">C</text>
<text x="80.2" y="134.3">D9</text>
<text x="80.2" y="136.8">D10</text>
<text x="582.3" y="135.9">C</text>
<text x="34" y="141.9">BERR</text>
<text x="80.2" y="141.9">D12</text>
<text x="80.2" y="139.4">D11</text>
<text x="33.3" y="149.5">RESET</text>
<text x="34.6" y="144.5">HALT</text>
<text x="80.2" y="149.5">D15</text>
<text x="80.2" y="147">D14</text>
<text x="80.2" y="144.5">D13</text>
<text x="47.9" y="169.7" transform="rotate(-90 47.9 169.7)">LA4</text>
<text x="50.5" y="169.7" transform="rotate(-90 50.5 169.7)">LA5</text>
<text x="53" y="169.7" transform="rotate(-90 53 169.7)">LA6</text>
<text x="55.6" y="169.7" transform="rotate(-90 55.6 169.7)">LA7</text>
<text x="121.6" y="169.7" transform="rotate(-90 121.6 169.7)">LA8</text>
<text x="124.1" y="169.7" transform="rotate(-90 124.1 169.7)">LA9</text>
<text x="126.7" y="169.7" transform="rotate(-90 126.7 169.7)">LA10</text>
<text x="129.2" y="169.7" transform="rotate(-90 129.2 169.7)">LA11</text>
<text x="194" y="169.7" transform="rotate(-90 194 169.7)">LA12</text>
<text x="196.5" y="169.7" transform="rotate(-90 196.5 169.7)">LA13</text>
<text x="199.1" y="169.7" transform="rotate(-90 199.1 169.7)">LA14</text>
<text x="201.6" y="169.7" transform="rotate(-90 201.6 169.7)">LA15</text>
<text x="10.3" y="185.9">D</text>
<text x="582.3" y="185.9">D</text>
<text x="47.9" y="191.4" transform="rotate(-90 47.9 191.4)">RW</text>
<text x="50.5" y="194.5" transform="rotate(-90 50.5 194.5)">DTACK</text>
<text x="53" y="193.6" transform="rotate(-90 53 193.6)">BERR</text>
<text x="55.6" y="192.1" transform="rotate(-90 55.6 192.1)">VPA</text>
<text x="121.6" y="192.8" transform="rotate(-90 121.6 192.8)">IPL0</text>
<text x="124.1" y="192.8" transform="rotate(-90 124.1 192.8)">IPL1</text>
<text x="126.7" y="192.8" transform="rotate(-90 126.7 192.8)">IPL2</text>
<text x="129.2" y="197.9" transform="rotate(-90 129.2 197.9)">SYSRESET</text>
<text x="194" y="195.2" transform="rotate(-90 194 195.2)">ROMOE</text>
<text x="196.5" y="194.9" transform="rotate(-90 196.5 194.9)">RAMOE</text>
<text x="199.1" y="192.3" transform="rotate(-90 199.1 192.3)">WEL</text>
<text x="201.6" y="192.6" transform="rotate(-90 201.6 192.6)">WEU</text>
<text x="47.9" y="200.2" transform="rotate(-90 47.9 200.2)">LA16</text>
<text x="50.5" y="200.2" transform="rotate(-90 50.5 200.2)">LA17</text>
<text x="53" y="200.2" transform="rotate(-90 53 200.2)">LA18</text>
<text x="55.6" y="200.2" transform="rotate(-90 55.6 200.2)">LA19</text>
<text x="121.6" y="200.2" transform="rotate(-90 121.6 200.2)">LA20</text>
<text x="124.1" y="200.2" transform="rotate(-90 124.1 200.2)">LA21</text>
<text x="126.7" y="200.2" transform="rotate(-90 126.7 200.2)">LA22</text>
<text x="129.2" y="200.2" transform="rotate(-90 129.2 200.2)">LA23</text>
<text x="121.6" y="221.4" transform="rotate(-90 121.6 221.4)">A1</text>
<text x="124.1" y="221.4" transform="rotate(-90 124.1 221.4)">A2</text>
<text x="126.7" y="221.4" transform="rotate(-90 126.7 221.4)">A3</text>
<text x="129.2" y="221.4" transform="rotate(-90 129.2 221.4)">A4</text>
<text x="47.9" y="227.5" transform="rotate(-90 47.9 227.5)">DUARTCS</text>
<text x="50.5" y="225.3" transform="rotate(-90 50.5 225.3)">BUFEN</text>
<text x="53" y="225.3" transform="rotate(-90 53 225.3)">HSYNC</text>
<text x="55.6" y="225.1" transform="rotate(-90 55.6 225.1)">VSYNC</text>
<text x="45.1" y="228.4">VCC</text>
<text x="10.3" y="235.9">E</text>
<text x="582.3" y="235.9">E</text>
<text x="238.4" y="249.6" transform="rotate(-90 238.4 249.6)">BR</text>
<text x="174.9" y="252.9" transform="rotate(-90 174.9 252.9)">DTACK</text>
<text x="219.9" y="265.1">SYSRESET</text>
<text x="245.6" y="265.1">RESET</text>
<text x="46.7" y="279.9" transform="rotate(-90 46.7 279.9)">BGACK</text>
<text x="110.2" y="279.5" transform="rotate(-90 110.2 279.5)">RESET</text>
<text x="173.7" y="278.1" transform="rotate(-90 173.7 278.1)">HALT</text>
<text x="10.3" y="285.9">F</text>
<text x="582.3" y="285.9">F</text>
<text x="30.7" y="293.1">SYSRESET</text>
<text x="56.4" y="293.1">HALT</text>
<text x="10.3" y="335.9">G</text>
<text x="582.3" y="335.9">G</text>
<text x="10.2" y="385.9">H</text>
<text x="582.2" y="385.9">H</text>
<text x="35" y="409.9">1</text>
<text x="85" y="409.9">2</text>
<text x="135" y="409.9">3</text>
<text x="185" y="409.9">4</text>
<text x="235" y="409.9">5</text>
<text x="285" y="409.9">6</text>
<text x="335" y="409.9">7</text>
<text x="385" y="409.9">8</text>
<text x="435" y="409.9">9</text>
<text x="485" y="409.9">10</text>
<text x="535" y="409.9">11</text>
</g>
<g font-size="1.8" fill="#006464">
<text x="18.4" y="27.8">VCC</text>
<text x="25.7" y="27.5">PWR_FLAG</text>
<text x="56.1" y="27.5">PWR_FLAG</text>
<text x="78.7" y="27.8">+5VA</text>
<text x="86.6" y="27.5">PWR_FLAG</text>
<text x="109.2" y="27.8">VBUS</text>
<text x="117.1" y="27.5">PWR_FLAG</text>
<text x="48.8" y="35.2">GND</text>
<text x="57.8" y="37.9">VCC</text>
<text x="46.6" y="46.3">U1</text>
<text x="63" y="46.3">MC68000P12</text>
<text x="141" y="45.3">J9</text>
<text x="47.5" y="50.4">CLK</text>
<text x="60.6" y="50.9" transform="rotate(-90 60.6 50.9)">V_{CC}</text>
<text x="69.4" y="50.4">A1</text>
<text x="69.4" y="52.9">A2</text>
<text x="209.1" y="51.5" transform="rotate(-90 209.1 51.5)">RN1</text>
<text x="221.8" y="52.6" transform="rotate(-90 221.8 52.6)">4x100</text>
<text x="47.5" y="58">~{AS}</text>
<text x="69.4" y="55.5">A3</text>
<text x="69.4" y="58">A4</text>
<text x="47.5" y="60.6">R/~{W}</text>
<text x="47.5" y="63.1">~{UDS}</text>
<text x="47.5" y="65.6">~{LDS}</text>
<text x="69.4" y="60.6">A5</text>
<text x="69.4" y="63.1">A6</text>
<text x="69.4" y="65.6">A7</text>
<text x="47.5" y="68.2">~{DTACK}</text>
<text x="69.4" y="68.2">A8</text>
<text x="69.4" y="70.7">A9</text>
<text x="47.5" y="75.8">~{BR}</text>
<text x="68.2" y="73.3">A10</text>
<text x="68.2" y="75.8">A11</text>
<text x="47.5" y="78.3">~{BG}</text>
<text x="47.5" y="80.9">~{BGACK}</text>
<text x="68.2" y="78.3">A12</text>
<text x="68.2" y="80.9">A13</text>
<text x="68.2" y="83.4">A14</text>
<text x="47.5" y="88.5">E</text>
<text x="68.2" y="86">A15</text>
<text x="68.2" y="88.5">A16</text>
<text x="126.8" y="86">Logic</text>
<text x="133" y="86">analyzer</text>
<text x="142.1" y="86">(gusmanb</text>
<text x="152.6" y="86">2x15)</text>
<text x="47.5" y="91">~{VMA}</text>
<text x="47.5" y="93.6">~{VPA}</text>
<text x="68.2" y="91">A17</text>
<text x="68.2" y="93.6">A18</text>
<text x="68.2" y="96.1">A19</text>
<text x="68.2" y="98.7">A20</text>
<text x="68.2" y="101.2">A21</text>
<text x="68.2" y="103.7">A22</text>
<text x="68.2" y="106.3">A23</text>
<text x="47.5" y="111.4">FC0</text>
<text x="47.5" y="113.9">FC1</text>
<text x="69.2" y="111.4">D0</text>
<text x="69.2" y="113.9">D1</text>
<text x="47.5" y="116.4">FC2</text>
<text x="69.2" y="116.4">D2</text>
<text x="69.2" y="119">D3</text>
<text x="47.5" y="124.1">~{IPL0}</text>
<text x="69.2" y="121.5">D4</text>
<text x="69.2" y="124.1">D5</text>
<text x="47.5" y="126.6">~{IPL1}</text>
<text x="47.5" y="129.1">~{IPL2}</text>
<text x="69.2" y="126.6">D6</text>
<text x="69.2" y="129.1">D7</text>
<text x="69.2" y="131.7">D8</text>
<text x="68" y="136.8">D10</text>
<text x="69.2" y="134.2">D9</text>
<text x="47.5" y="141.8">~{BERR}</text>
<text x="68" y="139.3">D11</text>
<text x="68" y="141.8">D12</text>
<text x="47.5" y="144.4">~{HALT}</text>
<text x="47.5" y="149.5">~{RESET}</text>
<text x="68" y="144.4">D13</text>
<text x="68" y="146.9">D14</text>
<text x="68" y="149.5">D15</text>
<text x="60.6" y="150.6" transform="rotate(-90 60.6 150.6)">GND</text>
<text x="57.7" y="162.2">GND</text>
<text x="45.3" y="181.1" transform="rotate(-90 45.3 181.1)">RN2</text>
<text x="58" y="182.1" transform="rotate(-90 58 182.1)">4x100</text>
<text x="119" y="181.1" transform="rotate(-90 119 181.1)">RN3</text>
<text x="131.7" y="182.1" transform="rotate(-90 131.7 182.1)">4x100</text>
<text x="191.4" y="181.1" transform="rotate(-90 191.4 181.1)">RN4</text>
<text x="204.1" y="182.1" transform="rotate(-90 204.1 182.1)">4x100</text>
<text x="191.1" y="198">VCC</text>
<text x="193.7" y="206.6">C1</text>
<text x="45.3" y="211.6" transform="rotate(-90 45.3 211.6)">RN5</text>
<text x="58" y="212.6" transform="rotate(-90 58 212.6)">4x100</text>
<text x="119" y="211.6" transform="rotate(-90 119 211.6)">RN6</text>
<text x="131.7" y="212.6" transform="rotate(-90 131.7 212.6)">4x100</text>
<text x="193.7" y="211.7">100nF</text>
<text x="191" y="220.6">GND</text>
<text x="108.6" y="228.4">VCC</text>
<text x="172.1" y="228.4">VCC</text>
<text x="235.6" y="228.4">VCC</text>
<text x="47.6" y="237.1">C2</text>
<text x="111.1" y="237.1">C3</text>
<text x="47.6" y="242.2">100nF</text>
<text x="111.1" y="242.2">10uF</text>
<text x="174.9" y="240.9" transform="rotate(-90 174.9 240.9)">4.7k</text>
<text x="176.9" y="240.1" transform="rotate(-90 176.9 240.1)">R1</text>
<text x="238.4" y="240.9" transform="rotate(-90 238.4 240.9)">4.7k</text>
<text x="240.4" y="240.1" transform="rotate(-90 240.4 240.1)">R2</text>
<text x="45" y="251.1">GND</text>
<text x="108.5" y="251.1">GND</text>
<text x="43.8" y="255.1">VCC</text>
<text x="107.3" y="255.1">VCC</text>
<text x="170.8" y="255.1">VCC</text>
<text x="236.1" y="262.5">D1</text>
<text x="46.6" y="267.6" transform="rotate(-90 46.6 267.6)">4.7k</text>
<text x="48.6" y="266.8" transform="rotate(-90 48.6 266.8)">R3</text>
<text x="110.1" y="267.6" transform="rotate(-90 110.1 267.6)">4.7k</text>
<text x="112.1" y="266.8" transform="rotate(-90 112.1 266.8)">R4</text>
<text x="173.6" y="267.6" transform="rotate(-90 173.6 267.6)">4.7k</text>
<text x="175.6" y="266.8" transform="rotate(-90 175.6 266.8)">R5</text>
<text x="233" y="267.6">1N4148W</text>
<text x="46.9" y="290.4">D2</text>
<text x="43.7" y="295.5">1N4148W</text>
</g>
<g font-size="1.8" fill="#a90000">
<text x="59.4" y="47" transform="rotate(-90 59.4 47)">14</text>
<text x="137.1" y="46.7">1</text>
<text x="146" y="46.7">2</text>
<text x="210.6" y="46.4" transform="rotate(-90 210.6 46.4)">8</text>
<text x="213.1" y="46.4" transform="rotate(-90 213.1 46.4)">7</text>
<text x="215.6" y="46.4" transform="rotate(-90 215.6 46.4)">6</text>
<text x="218.2" y="46.4" transform="rotate(-90 218.2 46.4)">5</text>
<text x="44.4" y="49.3">15</text>
<text x="72.3" y="49.3">29</text>
<text x="72.3" y="51.8">30</text>
<text x="137.1" y="49.3">3</text>
<text x="137.1" y="51.8">5</text>
<text x="146" y="49.3">4</text>
<text x="146" y="51.8">6</text>
<text x="45" y="56.9">6</text>
<text x="45" y="59.4">9</text>
<text x="72.3" y="54.4">31</text>
<text x="72.3" y="56.9">32</text>
<text x="72.3" y="59.4">33</text>
<text x="136.5" y="59.4">11</text>
<text x="137.1" y="54.4">7</text>
<text x="137.1" y="56.9">9</text>
<text x="145.4" y="56.9">10</text>
<text x="145.4" y="59.4">12</text>
<text x="146" y="54.4">8</text>
<text x="210.6" y="54" transform="rotate(-90 210.6 54)">1</text>
<text x="213.1" y="54" transform="rotate(-90 213.1 54)">2</text>
<text x="215.6" y="54" transform="rotate(-90 215.6 54)">3</text>
<text x="218.2" y="54" transform="rotate(-90 218.2 54)">4</text>
<text x="45" y="62">7</text>
<text x="45" y="64.5">8</text>
<text x="72.3" y="62">34</text>
<text x="72.3" y="64.5">35</text>
<text x="136.5" y="62">13</text>
<text x="136.5" y="64.5">15</text>
<text x="145.4" y="62">14</text>
<text x="145.4" y="64.5">16</text>
<text x="44.4" y="67.1">10</text>
<text x="72.3" y="67.1">36</text>
<text x="72.3" y="69.6">37</text>
<text x="136.5" y="67.1">17</text>
<text x="136.5" y="69.6">19</text>
<text x="145.4" y="67.1">18</text>
<text x="145.4" y="69.6">20</text>
<text x="44.4" y="74.7">13</text>
<text x="44.4" y="77.2">11</text>
<text x="72.3" y="72.1">38</text>
<text x="72.3" y="74.7">39</text>
<text x="72.3" y="77.2">40</text>
<text x="136.5" y="72.1">21</text>
<text x="136.5" y="74.7">23</text>
<text x="136.5" y="77.2">25</text>
<text x="145.4" y="72.1">22</text>
<text x="145.4" y="74.7">24</text>
<text x="145.4" y="77.2">26</text>
<text x="44.4" y="79.8">12</text>
<text x="72.3" y="79.8">41</text>
<text x="72.3" y="82.3">42</text>
<text x="136.5" y="79.8">27</text>
<text x="136.5" y="82.3">29</text>
<text x="145.4" y="79.8">28</text>
<text x="145.4" y="82.3">30</text>
<text x="44.4" y="87.4">20</text>
<text x="44.4" y="89.9">19</text>
<text x="72.3" y="84.8">43</text>
<text x="72.3" y="87.4">44</text>
<text x="72.3" y="89.9">45</text>
<text x="44.4" y="92.5">21</text>
<text x="72.3" y="92.5">46</text>
<text x="72.3" y="95">47</text>
<text x="72.3" y="97.5">48</text>
<text x="72.3" y="100.1">50</text>
<text x="72.3" y="102.6">51</text>
<text x="72.3" y="105.2">52</text>
<text x="44.4" y="110.2">28</text>
<text x="44.4" y="112.8">27</text>
<text x="73" y="110.2">5</text>
<text x="73" y="112.8">4</text>
<text x="44.4" y="115.3">26</text>
<text x="73" y="115.3">3</text>
<text x="73" y="117.9">2</text>
<text x="44.4" y="122.9">25</text>
<text x="44.4" y="125.5">24</text>
<text x="72.3" y="122.9">64</text>
<text x="72.3" y="125.5">63</text>
<text x="73" y="120.4">1</text>
<text x="44.4" y="128">23</text>
<text x="72.3" y="128">62</text>
<text x="72.3" y="130.6">61</text>
<text x="72.3" y="133.1">60</text>
<text x="72.3" y="135.6">59</text>
<text x="44.4" y="140.7">22</text>
<text x="44.4" y="143.3">17</text>
<text x="72.3" y="138.2">58</text>
<text x="72.3" y="140.7">57</text>
<text x="72.3" y="143.3">56</text>
<text x="44.4" y="148.3">18</text>
<text x="72.3" y="145.8">55</text>
<text x="72.3" y="148.3">54</text>
<text x="59.4" y="153.7" transform="rotate(-90 59.4 153.7)">16</text>
<text x="46.7" y="176" transform="rotate(-90 46.7 176)">8</text>
<text x="49.3" y="176" transform="rotate(-90 49.3 176)">7</text>
<text x="51.8" y="176" transform="rotate(-90 51.8 176)">6</text>
<text x="54.4" y="176" transform="rotate(-90 54.4 176)">5</text>
<text x="120.4" y="176" transform="rotate(-90 120.4 176)">8</text>
<text x="122.9" y="176" transform="rotate(-90 122.9 176)">7</text>
<text x="125.5" y="176" transform="rotate(-90 125.5 176)">6</text>
<text x="128" y="176" transform="rotate(-90 128 176)">5</text>
<text x="192.8" y="176" transform="rotate(-90 192.8 176)">8</text>
<text x="195.3" y="176" transform="rotate(-90 195.3 176)">7</text>
<text x="197.9" y="176" transform="rotate(-90 197.9 176)">6</text>
<text x="200.4" y="176" transform="rotate(-90 200.4 176)">5</text>
<text x="46.7" y="183.6" transform="rotate(-90 46.7 183.6)">1</text>
<text x="49.3" y="183.6" transform="rotate(-90 49.3 183.6)">2</text>
<text x="51.8" y="183.6" transform="rotate(-90 51.8 183.6)">3</text>
<text x="54.4" y="183.6" transform="rotate(-90 54.4 183.6)">4</text>
<text x="120.4" y="183.6" transform="rotate(-90 120.4 183.6)">1</text>
<text x="122.9" y="183.6" transform="rotate(-90 122.9 183.6)">2</text>
<text x="125.5" y="183.6" transform="rotate(-90 125.5 183.6)">3</text>
<text x="128" y="183.6" transform="rotate(-90 128 183.6)">4</text>
<text x="192.8" y="183.6" transform="rotate(-90 192.8 183.6)">1</text>
<text x="195.3" y="183.6" transform="rotate(-90 195.3 183.6)">2</text>
<text x="197.9" y="183.6" transform="rotate(-90 197.9 183.6)">3</text>
<text x="200.4" y="183.6" transform="rotate(-90 200.4 183.6)">4</text>
<text x="46.7" y="206.4" transform="rotate(-90 46.7 206.4)">8</text>
<text x="49.3" y="206.4" transform="rotate(-90 49.3 206.4)">7</text>
<text x="51.8" y="206.4" transform="rotate(-90 51.8 206.4)">6</text>
<text x="54.4" y="206.4" transform="rotate(-90 54.4 206.4)">5</text>
<text x="120.4" y="206.4" transform="rotate(-90 120.4 206.4)">8</text>
<text x="122.9" y="206.4" transform="rotate(-90 122.9 206.4)">7</text>
<text x="125.5" y="206.4" transform="rotate(-90 125.5 206.4)">6</text>
<text x="128" y="206.4" transform="rotate(-90 128 206.4)">5</text>
<text x="46.7" y="214.1" transform="rotate(-90 46.7 214.1)">1</text>
<text x="49.3" y="214.1" transform="rotate(-90 49.3 214.1)">2</text>
<text x="51.8" y="214.1" transform="rotate(-90 51.8 214.1)">3</text>
<text x="54.4" y="214.1" transform="rotate(-90 54.4 214.1)">4</text>
<text x="120.4" y="214.1" transform="rotate(-90 120.4 214.1)">1</text>
<text x="122.9" y="214.1" transform="rotate(-90 122.9 214.1)">2</text>
<text x="125.5" y="214.1" transform="rotate(-90 125.5 214.1)">3</text>
<text x="128" y="214.1" transform="rotate(-90 128 214.1)">4</text>
</g>
</svg>
